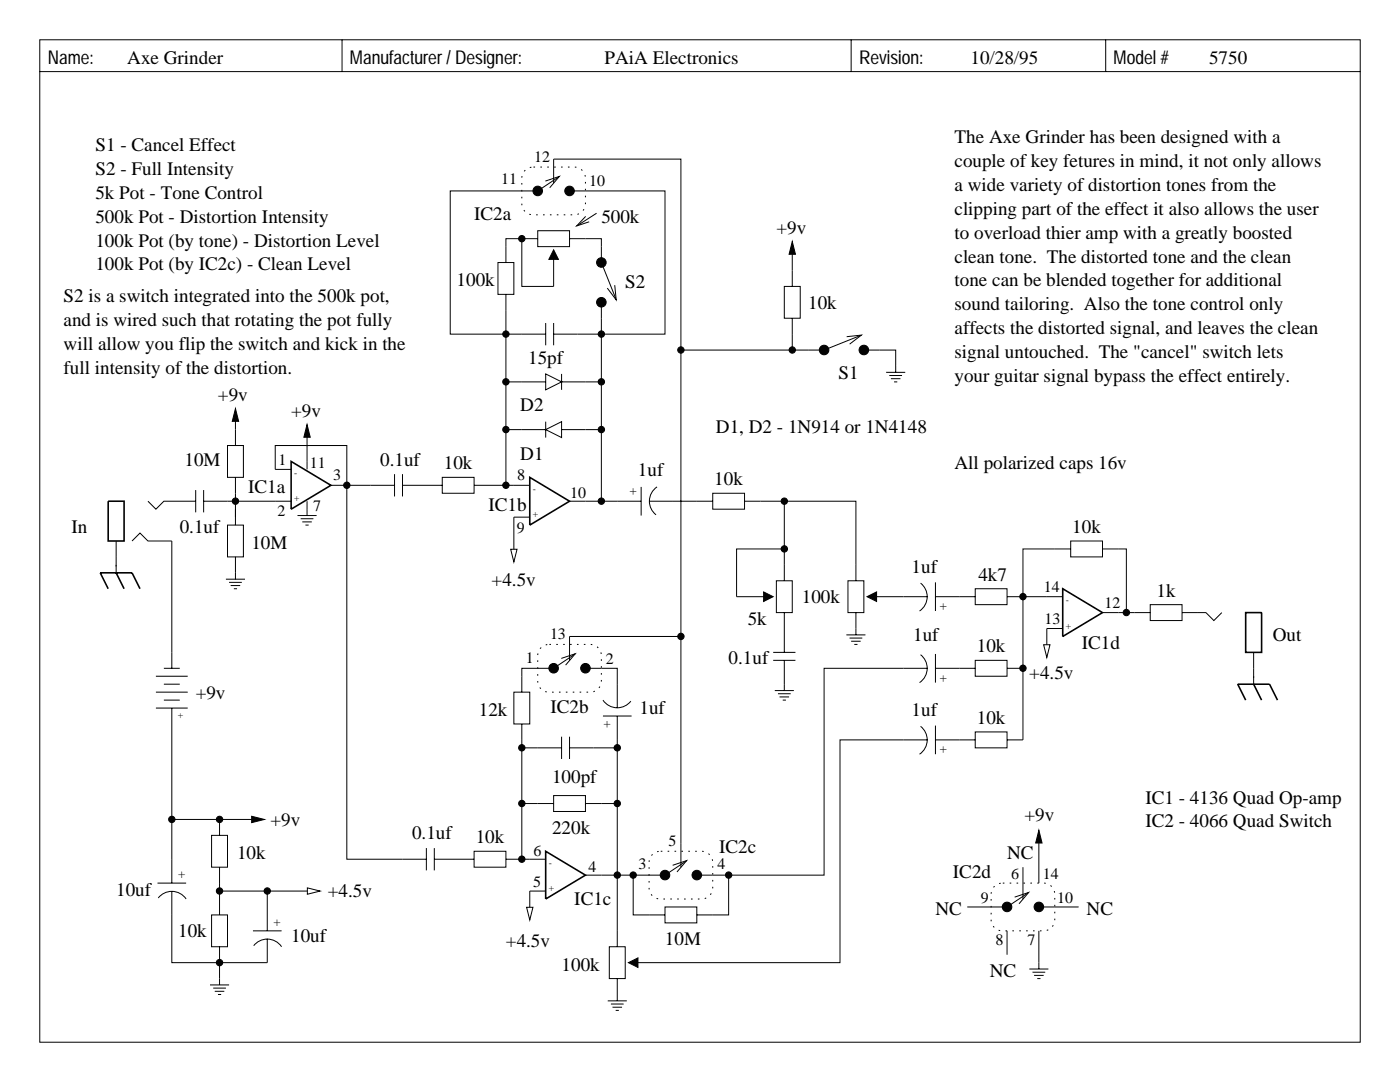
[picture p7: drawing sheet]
<svg xmlns="http://www.w3.org/2000/svg" width="279mm" height="216mm" viewBox="0 0 279 216" stroke-linecap="round" stroke-linejoin="round" font-family="sans-serif">
<g fill="none" stroke="#000" stroke-width=".2">
<path d="M7.9 7.9h263.6v200.1h-263.6zM7.9 14.3h263.6M68.3 7.9v6.4M169.9 7.9v6.4M220.7 7.9v6.4M108.8 36.1l2.8-.9-1.9 2.3M110.5 36.5v-4.8h25.4v95.3M112.1 34.9l-4.8 3.2h-17.4v28.6h19M113.7 38.1h19v28.6h-22.2M99.4 52.4h3.2v6.3h-3.2zM101 58.7v38.1M104.1 47.6v9.5h6.4v-6.3"/>
<path d="M104.1 47.6h-3.1v4.8M104.1 47.6h3.2M107.3 46h6.4v3.2h-6.4zM113.7 47.6h6.3v4.8l3.2 7.9M122.7 56.9l.3 2.9-1.8-2.3M156.5 57.1h3.2v6.4h-3.2zM158.1 47.6v9.5M101 76.2h7.9M108.9 74.6l3.2 1.6-3.2 1.6zM108.9 64.5v4.4M110.5 64.5v4.4M112.1 74.6v3.2"/>
<path d="M112.1 76.2h7.9M120 60.3v39.7M158.1 63.5v6.3M169 67.2l2.9-.3-2.3 1.8M172.4 69.8h6.4v4.5M172.4 66.7l-7.9 3.1h-28.6M176.8 74.3h3.9M177.5 74.9h2.5M177.8 75.6h1.9M178.4 76.2h.7M39.1 97.8v4.4M40.6 97.8v4.4"/>
<path d="M45.4 88.9h3.2v6.3h-3.2zM47 81v7.9M47 95.2v9.6M58.1 93.7h-3.2v-4.8h14.3v55.6M61.3 84.1v9.6M66 96.8h12.7M78.7 94.6v4.5M80.3 96.8h8M80.3 94.6v4.5M88.3 95.2h6.3v3.2h-6.3zM94.6 96.8h11.1M101 85.7h7.9"/>
<path d="M108.9 85.7l3.2-1.6v3.2zM108.9 84.1v3.2M112.1 85.7h7.9M128 97.2v5.7M131.1 97.2a3.4 3.4 0 0 0-.2 5.5M142.2 98.4h6.4v3.2h-6.4zM23.2 107.9v6.4M26.4 107.9l1.5-1.5 1.6 1.5h4.8v25.4M29.5 100l1.6 1.6 1.6-1.6h6.4M40.6 100h17.5M45.1 115.6h3.8M45.4 104.8h3.2v6.3h-3.2z"/>
<path d="M45.7 116.2h2.6M46 116.8h1.9M46.7 117.5h.6M47 111.1v4.5M59.4 102.9h3.8M60 103.5h2.5M60.3 104.1h1.9M61 104.8h.6M61.3 100v2.9M105.7 103.2h-3.1v9.5M113.7 100h14.3M129.5 100h12.7"/>
<path d="M147 119.1h6.4M148.6 100h3.2M154.9 115.9h3.2v6.3h-3.2zM156.5 112.7v3.2M169.2 115.9h3.2v6.3h-3.2zM170.8 112.7v3.2M174 119.1h11.1M183.7 116.4a3.4 3.4 0 0 1-.2 5.5M186.7 119.1h7.9M186.7 116.2v5.7M194.6 117.5h6.4v3.1h-6.4zM201 119.1h3.2"/>
<path d="M208.9 119.1h3.2M210.5 109.5h3.2M213.7 107.9h6.3v3.2h-6.3zM220 109.5h3.2M31.1 134.9h6.4M31.1 138.1h6.4M32.7 133.3h3.2M32.7 136.5h3.2M32.7 139.7h3.2M102.6 138.1h3.1v6.4h-3.1zM112 131.4l2.8-.9-1.9 2.2M113.7 127v4.8"/>
<path d="M115.3 130.2l-4.8 3.1h-6.4v4.8M116.8 133.3h6.4v8M120.3 139.7a3.4 3.4 0 0 0 5.6 .2M154.3 131.8h4.4M154.3 130.2h4.4M154.6 137.8h3.8M155.3 138.4h2.5M155.6 139.1h1.9M156.2 139.7h.6M156.5 122.2v8M156.5 131.8v6M168.9 126.7h3.8"/>
<path d="M169.5 127.3h2.6M169.9 128h1.9M170.5 128.6h.6M170.8 122.2v4.5M180.3 133.3h4.8M183.7 130.6a3.4 3.4 0 0 1-.2 5.6M186.7 133.3h7.9M186.7 130.5v5.7M194.6 131.8h6.4v3.1h-6.4zM201 133.3h3.2M208.9 125.4h3.2M220 122.2h3.2"/>
<path d="M226.4 122.2h3.2M229.6 120.6h6.3v3.2h-6.3zM235.9 122.2h4.8l1.6 1.6 1.5-1.6M250.2 130.2v6.3M31.1 141.3h6.4M34.3 141.3v3.2M104.1 144.5v4.7h8M104.1 149.2v22.2h4.8M110.5 158.7h6.3v3.2h-6.3zM112.1 147v4.4M113.7 147v4.4M120.3 142.9h5.7"/>
<path d="M123.2 142.9v6.3h-9.5M123.2 149.2v25.4h-6.4M180.3 147.6h4.8M183.7 144.9a3.4 3.4 0 0 1-.2 5.6M186.7 144.8v5.7M186.7 147.6h7.9M194.6 146h6.4v3.2h-6.4zM201 147.6h3.2M31.4 176.2h5.7M31.6 179.2a3.4 3.4 0 0 1 5.5 .2M34.3 171.4v4.8M34.3 177.8v4.8"/>
<path d="M42.2 166.7h3.2v6.3h-3.2zM43.8 163.5v3.2M43.8 173v3.2M43.8 179.4v3.2M80.3 171.4h4.8M85.1 169.2v4.5M86.7 171.4h7.9M86.7 169.2v4.5M94.6 169.9h6.4v3.1h-6.4zM101 171.4h3.1M104.1 160.3h6.4M105.7 177.8h3.2"/>
<path d="M116.8 160.3h6.4M134.2 172.7l2.8-1-1.9 2.3M135.9 168.3v4.7M137.5 171.4l-4.8 3.2h-3.2M139.1 174.6h3.1M202.5 179l2.8-.9-1.9 2.2M204.2 174.6v4.8M205.7 177.8l-4.7 3.2h-3.2M41.9 196.5h3.8M42.2 182.6h3.2v6.3h-3.2zM42.5 197.2h2.6M42.9 197.8h1.9"/>
<path d="M43.5 198.4h.6M43.8 188.9v3.2M43.8 195.3v1.2M50.5 185.7h5.7M50.6 188.7a3.4 3.4 0 0 1 5.6 .2M53.3 181v4.7M53.3 187.3v4.8M121.3 199.7h3.8M121.6 188.9h3.2v6.4h-3.2zM123.2 185.7v3.2M123.2 195.3v4.4M126.4 192.1h6.3"/>
<path d="M129.5 182.6h3.2M132.7 181h6.4v3.1h-6.4zM139.1 182.6h3.1M205.4 193.4h3.8M206.1 194h2.5M206.4 194.6h1.9M207 195.3h.6M207.3 181h3.2M207.3 192.1v1.3M121.9 200.3h2.6M122.2 201h1.9M122.9 201.6h.6"/>
</g>
<path d="M58.1 92.1l7.9 4.7-7.9 4.8zM105.7 95.2l8 4.8-8 4.8zM21.6 100h3.2v7.9h-3.2zM21.6 117.5l-1.6-3.2h6.4l1.5 3.2M23.2 114.3l1.6 3.2M212.1 117.5l7.9 4.7-7.9 4.8zM248.6 122.2h3.2v8h-3.2zM248.6 139.7l-1.6-3.2h6.4l1.6 3.2M250.2 136.5l1.6 3.2M108.9 169.9l7.9 4.7-7.9 4.8z" fill="none" stroke="#000" stroke-width=".32"/>
<g fill="#000" stroke="#000" stroke-width=".2">
<path d="M110.5 49.8l.9 2h-1.9zM152.4 118.1l1.9 1-1.9 .9zM173 119.1l1.9-1v1.9zM125.4 192.1l1.9-1v1.9z"/>
<path d="M158.1 48.2l.6 2.5h-1.2z" fill-rule="evenodd"/>
<path d="M47 81.5l.6 2.6h-1.2z" fill-rule="evenodd"/>
<path d="M61.3 84.7l.6 2.5h-1.3z" fill-rule="evenodd"/>
<circle cx="107.3" cy="38.1" r=".95"/>
<circle cx="113.7" cy="38.1" r=".95"/>
<circle cx="104.1" cy="47.6" r=".64"/>
<circle cx="120" cy="52.4" r=".95"/>
<circle cx="101" cy="76.2" r=".64"/>
<circle cx="101" cy="66.7" r=".64"/>
<circle cx="120" cy="60.3" r=".95"/>
<circle cx="120" cy="76.2" r=".64"/>
<circle cx="120" cy="66.7" r=".64"/>
<circle cx="135.9" cy="69.8" r=".64"/>
<circle cx="158.1" cy="69.8" r=".64"/>
<circle cx="164.5" cy="69.8" r=".95"/>
<circle cx="172.4" cy="69.8" r=".95"/>
<circle cx="69.2" cy="96.8" r=".64"/>
<circle cx="101" cy="85.7" r=".64"/>
<circle cx="101" cy="96.8" r=".64"/>
<circle cx="120" cy="85.7" r=".64"/>
<circle cx="47" cy="100" r=".64"/>
<circle cx="120" cy="100" r=".64"/>
<circle cx="156.5" cy="109.5" r=".64"/>
<circle cx="156.5" cy="100" r=".64"/>
<circle cx="204.2" cy="119.1" r=".64"/>
<circle cx="110.5" cy="133.3" r=".95"/>
<circle cx="116.8" cy="133.3" r=".95"/>
<circle cx="135.9" cy="127" r=".64"/>
<circle cx="204.2" cy="133.3" r=".64"/>
<circle cx="224.8" cy="122.2" r=".64"/>
<circle cx="104.1" cy="149.2" r=".64"/>
<circle cx="123.2" cy="149.2" r=".64"/>
<circle cx="34.3" cy="163.5" r=".64"/>
<circle cx="43.8" cy="177.8" r=".64"/>
<circle cx="43.8" cy="163.5" r=".64"/>
<circle cx="53.3" cy="177.8" r=".64"/>
<circle cx="104.1" cy="171.4" r=".64"/>
<circle cx="104.1" cy="160.3" r=".64"/>
<circle cx="123.2" cy="174.6" r=".64"/>
<circle cx="123.2" cy="160.3" r=".64"/>
<circle cx="126.4" cy="174.6" r=".64"/>
<circle cx="132.7" cy="174.6" r=".95"/>
<circle cx="139.1" cy="174.6" r=".95"/>
<circle cx="145.4" cy="174.6" r=".64"/>
<circle cx="43.8" cy="192.1" r=".64"/>
<circle cx="201" cy="181" r=".95"/>
<circle cx="207.3" cy="181" r=".95"/>
</g>
<path d="M104.8 34l1-.6 .6-.1h8.2a2.22 2.22 0 0 1 2.2 2.3v5a2.22 2.22 0 0 1-2.2 2.3h-8.2a2.22 2.22 0 0 1-2.3-2.3v-5l.1-.6zM108 129.2l.9-.5 .6-.1h8.3a2.22 2.22 0 0 1 2.2 2.2v5.1a2.22 2.22 0 0 1-2.2 2.2h-8.3a2.22 2.22 0 0 1-2.2-2.2v-5.1l.1-.6zM130.2 170.5l1-.6h.6h8.2a2.22 2.22 0 0 1 2.2 2.2v5.1a2.22 2.22 0 0 1-2.2 2.2h-8.2a2.22 2.22 0 0 1-2.3-2.2v-5.1l.1-.6zM198.5 176.9l.9-.6 .6-.1h8.3a2.22 2.22 0 0 1 2.2 2.2v5.1a2.22 2.22 0 0 1-2.2 2.2h-8.3a2.22 2.22 0 0 1-2.2-2.2v-5.1l.1-.6z" fill="none" stroke="#000" stroke-width=".2" stroke-dasharray=".3 1.1" stroke-dashoffset="1.1" stroke-linecap="butt"/>
<path d="M101.9 109.6h1.3l-.6 2.5z" fill-rule="evenodd" fill="#fff" stroke="#000" stroke-width=".2"/>
<path d="M151.8 100h4.7v12.7M156.5 109.5h-9.5v9.6M156.5 100h14.3v12.7M204.2 119.1h4.7M223.2 109.5h1.6v12.7M208.9 125.4v6.4M223.2 122.2h3.2" fill="none" stroke="#000" stroke-width=".2"/>
<path d="M208.3 128.7h1.2l-.6 2.5z" fill-rule="evenodd" fill="#fff" stroke="#000" stroke-width=".2"/>
<path d="M210.5 109.5h-6.3v38.1M113.7 127h22.2v41.3M180.3 133.3h-15.8v41.3h-22.3M69.2 144.5v26.9h11.1M180.3 147.6h-12.7v44.5h-34.9M105.7 177.8v6.3M126.4 174.6v8h3.1M129.5 174.6h-6.3v11.1M145.4 174.6v8h-3.2" fill="none" stroke="#000" stroke-width=".2"/>
<path d="M105.1 181h1.3l-.7 2.6z" fill-rule="evenodd" fill="#fff" stroke="#000" stroke-width=".2"/>
<path d="M43.8 177.8h20.7" fill="none" stroke="#000" stroke-width=".2"/>
<path d="M61.3 177.2l2.6 .6-2.6 .6z" fill-rule="evenodd" fill="#fff" stroke="#000" stroke-width=".2"/>
<g fill="none" stroke="#000" stroke-width=".2">
<path d="M116.9 43.2l-1.8 1.9 2.5-.8M119.1 42.5l-4.5 2.9M34.3 144.5v26.9M34.3 163.5h19M43.8 176.2v3.2M53.3 177.8v3.2M204.2 173v1.6M207.3 165.1v11.1M34.3 182.6v9.5h19M43.8 192.1v3.2M193 181h4.8M201 185.7v4.8"/>
<path d="M207.3 185.7v6.4M210.5 181h4.8"/>
</g>
<g fill="#000" stroke="#000" stroke-width=".2">
<path d="M50.2 162.9l2.6 .6-2.6 .6z" fill-rule="evenodd"/>
<path d="M207.3 165.7l.7 2.5h-1.3z" fill-rule="evenodd"/>
</g>
<g font-size="3.8">
<text x="9.5" y="12.7">Name:</text>
<text x="25.4" y="12.7">Axe Grinder</text>
<text x="69.8" y="12.7">Manufacturer / Designer:</text>
<text x="120.6" y="12.7">PAiA Electronics</text>
<text x="171.4" y="12.7">Revision:</text>
<text x="193.7" y="12.7">10/28/95</text>
<text x="222.2" y="12.7">Model #</text>
<text x="241.3" y="12.7">5750</text>
<text x="190.5" y="28.6">The Axe Grinder has been designed with a</text>
<text x="19" y="30.2">S1 - Cancel Effect</text>
<text x="19" y="34.9">S2 - Full Intensity</text>
<text x="190.5" y="33.3">couple of key fetures in mind, it not only allows</text>
<text x="19" y="39.7">5k Pot - Tone Control</text>
<text x="190.5" y="38.1">a wide variety of distortion tones from the</text>
<text x="19" y="44.4">500k Pot - Distortion Intensity</text>
<text x="94.6" y="43.8">IC2a</text>
<text x="120" y="44.4">500k</text>
<text x="154.9" y="46.7">+9v</text>
<text x="190.5" y="42.9">clipping part of the effect it also allows the user</text>
<text x="190.5" y="47.6">to overload thier amp with a greatly boosted</text>
<text x="19" y="49.2">100k Pot (by tone) - Distortion Level</text>
<text x="19" y="54">100k Pot (by IC2c) - Clean Level</text>
<text x="190.5" y="52.4">clean tone. The distorted tone and the clean</text>
<text x="91.1" y="57.1">100k</text>
<text x="124.8" y="57.5">S2</text>
<text x="190.5" y="57.1">tone can be blended together for additional</text>
<text x="12.7" y="60.3">S2 is a switch integrated into the 500k pot,</text>
<text x="12.7" y="65.1">and is wired such that rotating the pot fully</text>
<text x="161.3" y="61.6">10k</text>
<text x="190.5" y="61.9">sound tailoring. Also the tone control only</text>
<text x="12.7" y="69.8">will allow you flip the switch and kick in the</text>
<text x="190.5" y="66.7">affects the distorted signal, and leaves the clean</text>
<text x="190.5" y="71.4">signal untouched. The &quot;cancel&quot; switch lets</text>
<text x="12.7" y="74.6">full intensity of the distortion.</text>
<text x="105.4" y="72.7">15pf</text>
<text x="167.3" y="75.6">S1</text>
<text x="190.5" y="76.2">your guitar signal bypass the effect entirely.</text>
<text x="43.5" y="80">+9v</text>
<text x="58.1" y="83.2">+9v</text>
<text x="103.8" y="81.9">D2</text>
<text x="142.9" y="86.4">D1, D2 - 1N914 or 1N4148</text>
<text x="36.8" y="93">10M</text>
<text x="75.9" y="93">0.1uf</text>
<text x="88.6" y="93.7">10k</text>
<text x="103.8" y="91.8">D1</text>
<text x="127.3" y="94.9">1uf</text>
<text x="190.5" y="93.7">All polarized caps 16v</text>
<text x="49.5" y="98.4">IC1a</text>
<text x="97.5" y="101.9">IC1b</text>
<text x="142.6" y="96.8">10k</text>
<text x="14.3" y="106.4">In</text>
<text x="35.9" y="106.4">0.1uf</text>
<text x="214" y="106.4">10k</text>
<text x="50.2" y="109.5">10M</text>
<text x="98.1" y="116.8">+4.5v</text>
<text x="181.9" y="114.3">1uf</text>
<text x="195.3" y="115.9">4k7</text>
<text x="230.8" y="119.1">1k</text>
<text x="149.2" y="124.8">5k</text>
<text x="160" y="120.3">100k</text>
<text x="182.2" y="128">1uf</text>
<text x="194.9" y="130.2">10k</text>
<text x="215.9" y="129.5">IC1d</text>
<text x="254" y="128">Out</text>
<text x="145.4" y="132.4">0.1uf</text>
<text x="205.4" y="135.6">+4.5v</text>
<text x="39.1" y="139.4">+9v</text>
<text x="95.6" y="142.9">12k</text>
<text x="109.9" y="142.2">IC2b</text>
<text x="127.6" y="142.6">1uf</text>
<text x="181.9" y="142.9">1uf</text>
<text x="194.9" y="144.5">10k</text>
<text x="110.2" y="156.2">100pf</text>
<text x="228.6" y="160.3">IC1 - 4136 Quad Op-amp</text>
<text x="54" y="164.8">+9v</text>
<text x="82.2" y="167.3">0.1uf</text>
<text x="110.2" y="166.4">220k</text>
<text x="204.5" y="163.8">+9v</text>
<text x="228.6" y="165.1">IC2 - 4066 Quad Switch</text>
<text x="47.3" y="171.4">10k</text>
<text x="94.9" y="168.3">10k</text>
<text x="143.5" y="170.2">IC2c</text>
<text x="201" y="171.4">NC</text>
<text x="23.2" y="178.8">10uf</text>
<text x="65.4" y="179.1">+4.5v</text>
<text x="190.2" y="175.3">IC2d</text>
<text x="114.6" y="180.7">IC1c</text>
<text x="186.7" y="182.6">NC</text>
<text x="216.9" y="182.6">NC</text>
<text x="35.6" y="187">10k</text>
<text x="58.1" y="188">10uf</text>
<text x="101" y="188.9">+4.5v</text>
<text x="132.7" y="188.6">10M</text>
<text x="112.1" y="193.7">100k</text>
<text x="197.5" y="195">NC</text>
</g>
<g font-size="3.2">
<text x="106.6" y="32.4">12</text>
<text x="100" y="36.8">11</text>
<text x="117.6" y="37.1">10</text>
<text x="55.6" y="92.7">1</text>
<text x="61.8" y="93.3">11</text>
<text x="66.5" y="95.7">3</text>
<text x="103.2" y="95.9">8</text>
<text x="62.5" y="101.9">7</text>
<text x="113.8" y="99.4">10</text>
<text x="55.4" y="103">2</text>
<text x="103.2" y="106.3">9</text>
<text x="208.3" y="118.1">14</text>
<text x="208.4" y="124.6">13</text>
<text x="220.4" y="121.3">12</text>
<text x="109.8" y="127.5">13</text>
<text x="104.9" y="132.2">1</text>
<text x="120.9" y="132.4">2</text>
<text x="106.5" y="170.7">6</text>
<text x="117.5" y="174">4</text>
<text x="127.4" y="173.5">3</text>
<text x="133.4" y="168.7">5</text>
<text x="143.2" y="173.4">4</text>
<text x="106.4" y="177.1">5</text>
<text x="201.8" y="175.4">6</text>
<text x="208.1" y="175.3">14</text>
<text x="195.7" y="180.2">9</text>
<text x="211" y="180.2">10</text>
<text x="198.7" y="188.5">8</text>
<text x="205.1" y="188.6">7</text>
</g>
<g font-size="2.5">
<text x="127" y="98.7" transform="rotate(-90 127 98.7)">+</text>
<text x="187.6" y="120.3" transform="rotate(90 187.6 120.3)">+</text>
<text x="187.6" y="134.6" transform="rotate(90 187.6 134.6)">+</text>
<text x="121.9" y="143.8" transform="rotate(180 121.9 143.8)">+</text>
<text x="187.6" y="148.9" transform="rotate(90 187.6 148.9)">+</text>
<text x="35.6" y="175.3">+</text>
<text x="54.6" y="184.8">+</text>
</g>
<g font-size="1.9">
<text x="58.7" y="94.9">-</text>
<text x="58.7" y="100">+</text>
<text x="106.4" y="98.1">-</text>
<text x="106.4" y="103.2">+</text>
<text x="212.7" y="125.4">+</text>
<text x="212.7" y="120.3">-</text>
<text x="35.6" y="142.2" transform="rotate(90 35.6 142.2)">+</text>
<text x="109.5" y="172.7">-</text>
<text x="109.5" y="177.8">+</text>
</g>
</svg>
